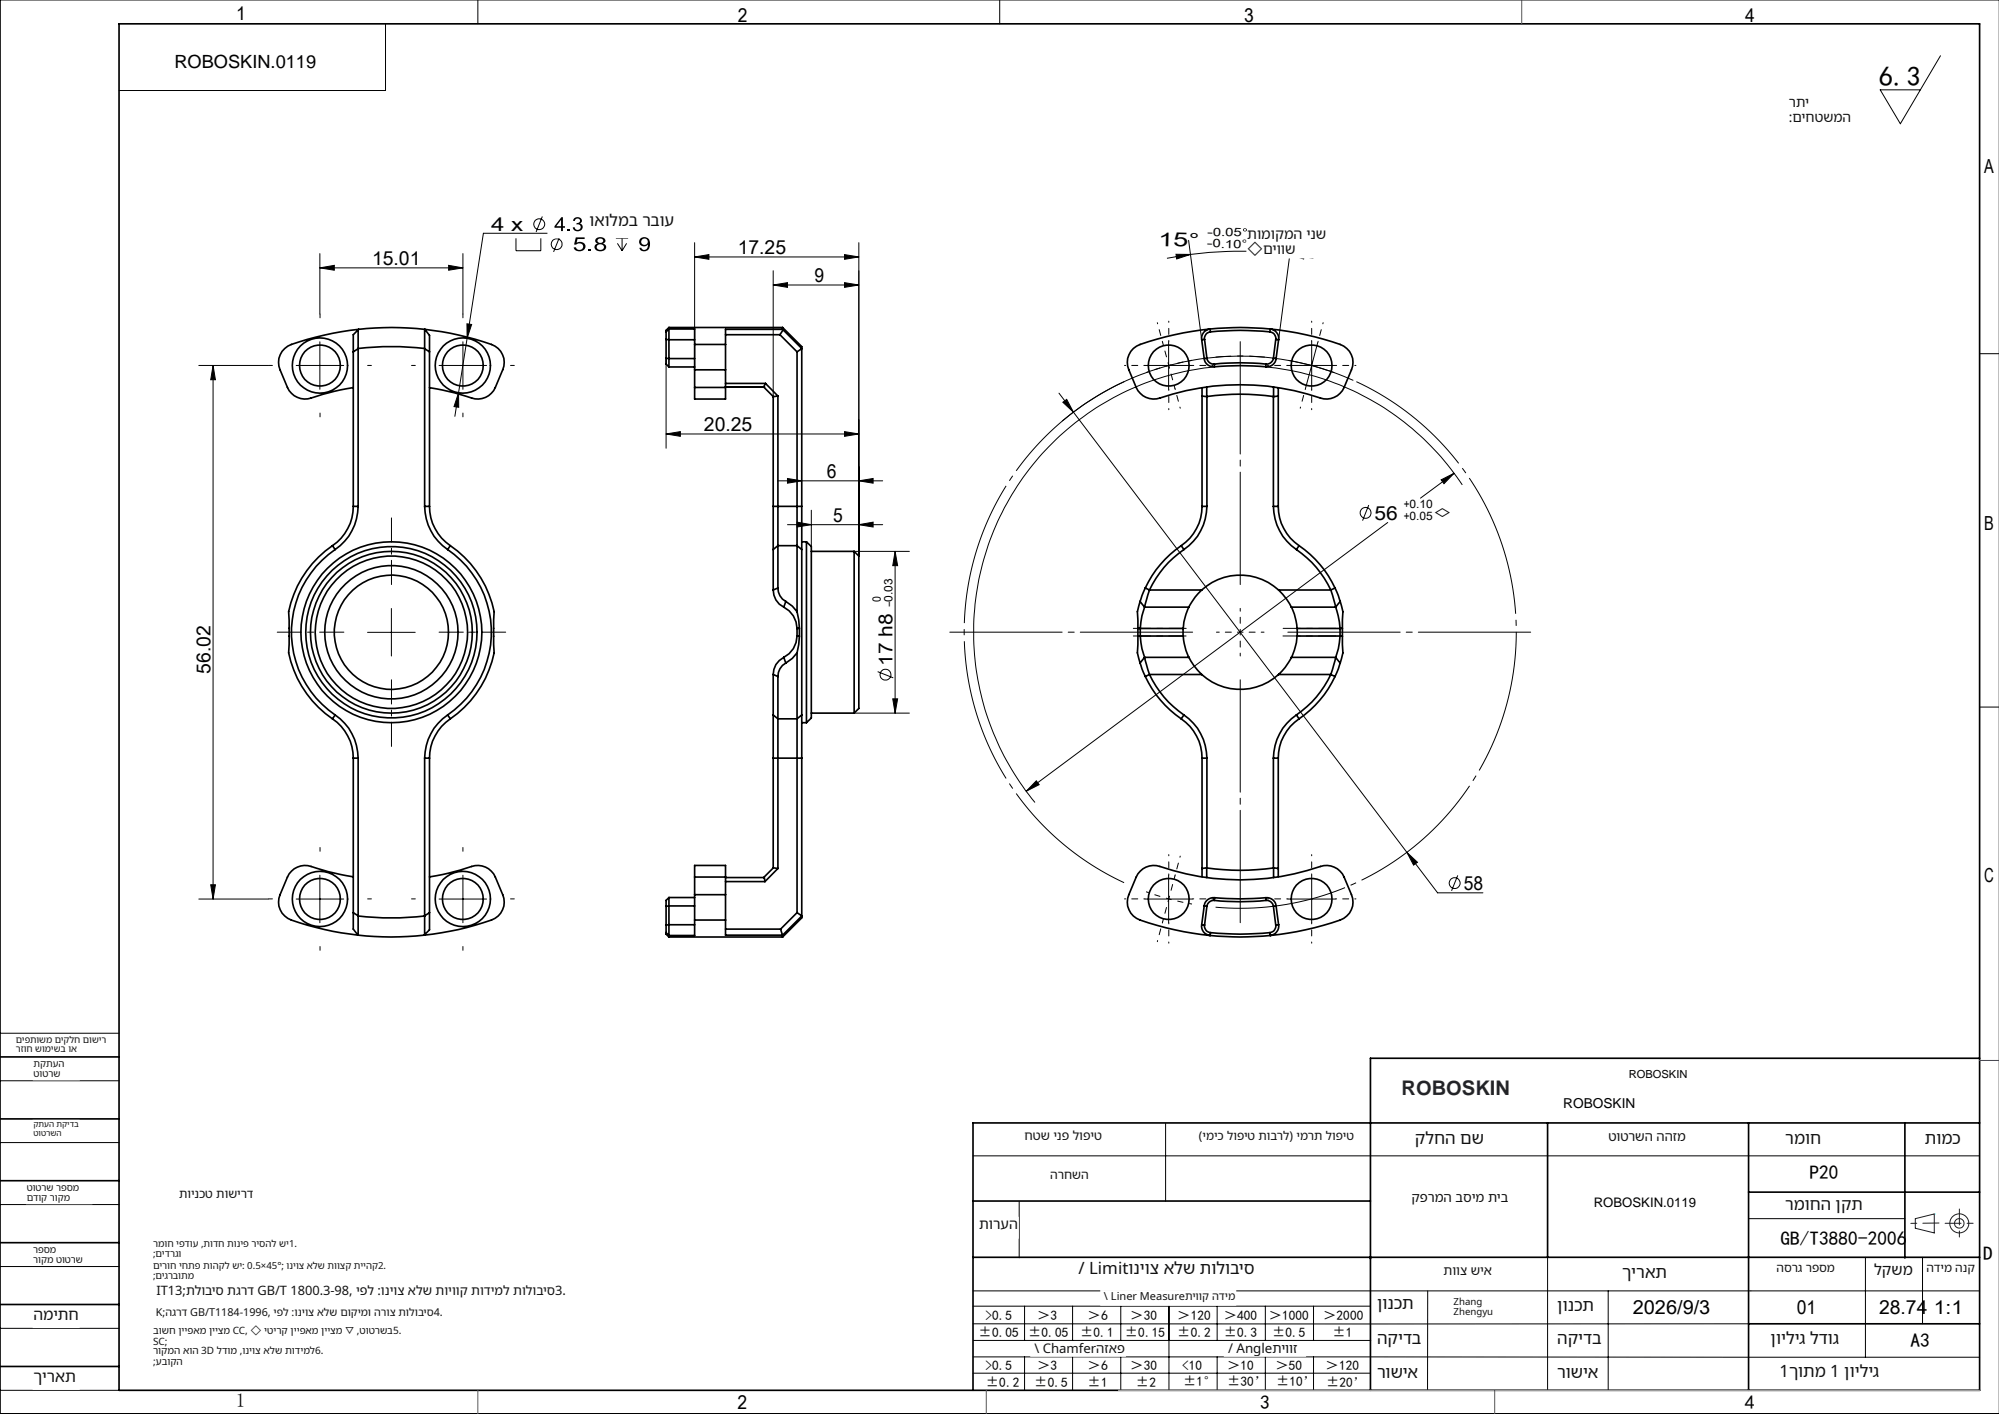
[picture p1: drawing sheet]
<svg xmlns="http://www.w3.org/2000/svg" width="420mm" height="297mm" viewBox="0 0 420 297" stroke-linecap="round" stroke-linejoin="round" font-family="sans-serif">
<g fill="none" stroke="#000" stroke-width=".21">
<path d="M100.4 0v5M210 0v5M420 0h-419.9v297h419.9M81 5v14h-56M407.7 11.7l-8.4 14.3-4.3-7.1h8.5M67.2 56.3l3-.6v1.1zM67.2 53.3v12.7M67.2 56.3h30.1M94.3 55.7l3 .6-3 .5zM97.3 53.3v12.7M108.4 50.1v2.6h5.2v-2.6M113.9 45.5l-1.3 3.2"/>
<path d="M117.6 49.7l-1.3 3.2M129.4 50.1h2.6M129.7 51.1l1 1.6M130.7 50.1v2.6M131.7 51.1l-1 1.6M141.6 49h-40l-3.5 22M145.9 54l3-.5v1zM145.9 51v26.7M145.9 54h34.5M162.5 59.9l3-.5v1zM162.5 56.9v26.4M162.5 59.9h17.9"/>
<path d="M177.4 59.4l3 .5-3 .5zM177.4 53.5l3 .5-3 .5zM180.4 51v65.8M247.1 53.4h3l-2.9 1zM249.7 50.5l2.8 20.9M250.1 53.4a81.7 81.7 0 0 1 20.9 0M250.1 53.4l-4.9 .9M271 53.4h3l-.1 1zM271 53.4l4.9 .9M271.4 50.5l-2.8 20.9M41.8 76.8h14.6M44.8 76.8v112"/>
<path d="M44.8 76.8l.5 3h-1zM62.2 76.8h10M67.2 71.8v10M92.3 76.8h9.9M97.3 71.8v10M98.1 68l1 .2-1 2.8zM98.1 71l-1.8 11.5M139.9 75.2v19M240.6 76.8h9.9M245.5 71.8v10M255.2 77a56 56 0 0 0-37.7 91.6M266 77a56.2 56.2 0 0 1 41.2 24.8"/>
<path d="M270.6 76.8h10M270.7 75.7l4.9 1.1M275.6 71.8v10M275.6 76.8l-1.3 4.8M275.6 76.8l4.8 1.5M276.9 72l-1.3 4.8M284.3 79.9a58 58 0 0 0-61.1 8.5M415.9 74.3h4.1M96.3 82.5l.1 3-1-.1zM96.3 82.5l-.7 5M139.9 91.2l3-.5v.9zM139.9 91.2h40.5"/>
<path d="M177.4 90.7l3 .5-3 .4zM222.5 82.6l3 4M223.3 84.5l.8-.6 1.4 2.7zM225.5 86.6l70.1 92.4M305.5 99.4l-7 5.2M163.4 101h22.1M165.5 100.5l3 .5-3 .5zM165.5 110.2h20M167.5 109.7l3 .5-3 .5zM170.5 107.2v7.6M179.5 115.8h11.6M180.4 101l3-.5v1z"/>
<path d="M180.4 110.2l3-.5v1zM188.1 115.8l.5 3h-1zM188.1 115.8v34M287.6 106.1l-1.3 3.3M291.6 109.7l-76 56.5M302.8 100.8l2.7-1.4-2.1 2.2zM77.2 132.8h10M82.2 127.8v10M179.5 149.8h11.6M184.4 141.1l3.3 1.3M187.6 146.8h1l-.5 3zM415.9 148.5h4.1"/>
<path d="M217.7 164l.6 .8-2.7 1.4zM295.6 179l2.2 2.1-.8 .6zM295.6 179l6.4 8.5h9.6M41.8 188.8h14.6M44.3 185.8h1l-.5 3zM62.2 188.8h10M67.2 183.8v10M92.3 188.8h9.9M97.3 183.8v10M240.6 188.8h9.9M245.5 183.8v10M270.6 188.8h10"/>
<path d="M275.6 183.8v10M306.3 183.9l-1.3 3.2M0 217h25M0 227h25M0 240h25M244.9 236v16.3M0 253h25M204.4 242.8h211.5M214.1 252.4v11.8M367.4 256h32.8M0 266h25M0 279h25"/>
<path d="M204.4 271.1h211.5M204.4 278.1h163M204.4 274.4h83.5M215.3 274.4v7.1M225.4 274.4v7.1M235.5 274.4v7.1M245.6 274.4v17.6M255.7 274.4v7.1M265.9 274.4v7.1M276 274.4v7.1M300 271.1l-.1 21M325.2 264.1v27.9"/>
<path d="M337.9 271.1v20.9M391.9 264.1v21M403.9 264.1v14M0 292h25M204.4 285l211.5 .1M204.4 288.4h83.5M204.5 281.5h83.5M215.3 285v7M225.4 285v7M235.5 285v7M255.7 285v7M265.9 285v7"/>
<path d="M276 285v7M287.9 292h128"/>
<circle cx="113.3" cy="47.1" r="1.14"/>
<circle cx="117" cy="51.3" r="1.14"/>
<circle cx="286.9" cy="107.7" r="1.15"/>
<circle cx="186" cy="141.7" r="1.15"/>
<circle cx="305.6" cy="185.5" r="1.14"/>
</g>
<path d="M245.6 76.8l-4.8 1.5M245.6 76.8l4.8-1.1M245.6 188.8l4.8 1.1M245.6 188.8l-4.8-1.5" fill="none" stroke="#000" stroke-width=".21" stroke-dasharray="30.5 1.3 1.3 1.3" stroke-dashoffset="29.9" stroke-linecap="butt"/>
<path d="M265.8 75a58 58 0 0 0-10.4 0" fill="none" stroke="#000" stroke-width=".21" stroke-dasharray="30.5 1.3 1.3 1.3" stroke-dashoffset="27.2" stroke-linecap="butt"/>
<path d="M236.2 80.2a58 58 0 0 0-33.6 52.6 58 58 0 0 0 33.6 52.6" fill="none" stroke="#000" stroke-width=".21" stroke-dasharray="30.5 1.3 1.3 1.3" stroke-dashoffset=".8" stroke-linecap="butt"/>
<path d="M255.4 190.6a58 58 0 0 0 61.2-42.8 58 58 0 0 0-31.6-67.6" fill="none" stroke="#000" stroke-width=".21" stroke-dasharray="30.5 1.3 1.3 1.3" stroke-dashoffset="2.7" stroke-linecap="butt"/>
<g fill="none" stroke="#191924" stroke-width=".21">
<path d="M402.4 256l4-1v4l-4-1z"/>
<circle cx="411.7" cy="257" r="1"/>
<circle cx="411.7" cy="257" r="2"/>
</g>
<path d="M249.2 133.6h-11.1M249.2 132h-11.1M280.7 133.6h-11.1M280.7 132h-11.1" fill="none" stroke="#000" stroke-width=".21" stroke-dasharray="30.5 1.3 1.3 1.3" stroke-dashoffset="26.8"/>
<g fill="none" stroke="#000" stroke-width=".21" stroke-dasharray="30.5 1.3 1.3 1.3" stroke-dashoffset="30.2">
<path d="M240.6 76.8h-4.3M244.3 71.9l-1.1-4.1M245.6 71.8v-4.3M250.6 76.8h4.3M270.6 76.8h-4.3M275.6 71.8v-4.3M276.9 71.9l1.1-4.1M280.6 76.8h4.3M245.6 81.8v4.3M246.9 81.6l1.1 4.1M274.3 81.6l-1.1 4.1M275.6 81.8v4.3"/>
<path d="M240.6 188.8h-4.3M244.3 193.6l-1.1 4.2M245.6 183.8v-4.3M245.6 193.8v4.3M246.9 184l1.1-4.2M250.6 188.8h4.3M270.6 188.8h-4.3M275.6 183.8v-4.3M275.6 193.8v4.3M280.6 188.8h4.3"/>
</g>
<path d="M245.6 76.8l-1.3-4.9M245.6 76.8l1.3 4.8M260.6 132.8v-5M260.6 132.8h-5M260.6 132.8v5M260.6 132.8h5M245.6 188.8l-1.3 4.8M245.6 188.8l1.3-4.8" fill="none" stroke="#000" stroke-width=".21" stroke-dasharray="30.5 1.3 1.3 1.3" stroke-dashoffset="29.9"/>
<path d="M250.6 132.8h-51M260.6 122.8v-51M270.6 132.8h51M260.6 142.8v51" fill="none" stroke="#000" stroke-width=".21" stroke-dasharray="30.5 1.3 1.3 1.3" stroke-dashoffset="6.9"/>
<g fill="none" stroke="#000" stroke-width=".21" stroke-dasharray="30.5 1.3 1.3 1.3">
<path d="M57.2 76.8h-.8M67.2 66.8v-.8M77.2 76.8h.8M87.3 76.8h-.8M97.3 66.8v-.8M107.3 76.8h.8M67.2 86.8v.8M97.3 86.8v.8M67.2 178.8v-.8M97.3 178.8v-.8M57.2 188.8h-.8M67.2 198.8v.8"/>
<path d="M77.2 188.8h.8M87.3 188.8h-.8M97.3 198.8v.8M107.3 188.8h.8"/>
</g>
<path d="M72.3 132.8h-14M82.3 122.8v-14M92.3 132.8h14M82.3 142.8v14" fill="none" stroke="#000" stroke-width=".21" stroke-dasharray="30.5 1.3 1.3 1.3" stroke-dashoffset="25.4"/>
<g fill="none" stroke="#000" stroke-width=".35">
<path d="M25 5h390.9v287h-390.9zM74.2 73.9l1-.7a63.1 63.1 0 0 1 14 0l1 .7M75.2 69.3v37.1M75.4 69.2a62.1 62.1 0 0 1 13.8 0M75.4 69.2a60.5 60.5 0 0 0-14.9 3.5 4 4 0 0 0-1.7 5l1.6 3.7a4.1 4.1 0 0 0 5 2.2 50.8 50.8 0 0 1 8.8-2.2M75.4 69.2l-1.2 1.1v36.1M89.2 69.2h.1M89.2 69.2v37.2M89.3 69.2a59.5 59.5 0 0 1 14.7 3.5 4 4 0 0 1 1.6 5l-1.5 3.7a4 4 0 0 1-5 2.2 58.3 58.3 0 0 0-8.9-2.2M89.3 69.2l.9 1.2v36M139.9 69.7v1.6M139.9 75.2v1.3l.6 .6"/>
<path d="M139.9 71.3l.6 .1M139.9 71.3v3.9M139.9 75.2l.6 .1M140.5 68.8v.3M140.5 69.1h5.4v3.3M140.5 69.1v2.3M140.5 75.3v1.8M140.5 68.8l-.6 .6v.3M140.5 68.8h23.9M140.5 77.1h5.4M140.5 69.1l-.6 .6M140.5 71.4h5.4"/>
<path d="M140.5 71.4v3.9M140.5 75.3h5.4M145.9 72.4v5.3M145.9 72.4h6.5M145.9 77.7h6.5M145.9 77.7v3.7M152.4 72.4v5.3M152.4 77.7v3.7M152.4 70.3h11.5M163.9 70.3l3.6 3.6M164.4 68.8v.4M164.4 69.2h-12v3.2"/>
<path d="M164.4 68.8l4.1 4v.3M164.4 69.2l4.1 4M164.5 69.3l-.6 1M167.5 73.9v40.7M168.5 73.2v33.2M168.5 73.2l-1 .7M252.5 71.4l.5 3.9M253 75.3a1.94 1.94 0 0 0 2.2 1.7M253.1 71.3l-.6 .1M253.1 71.3l.5 3.9M253.6 75.2a1.46 1.46 0 0 0 1.5 1.3M253.6 75.2l-.6 .1"/>
<path d="M254.2 69.1a1.95 1.95 0 0 0-1.7 2.3M254.2 69.1a63 63 0 0 1 12.7 0M254.2 69.1a60.6 60.6 0 0 0-15.4 3.6 4 4 0 0 0-1.6 5l1.5 3.7a4 4 0 0 0 5 2.2 53 53 0 0 1 34.4 .2 4.1 4.1 0 0 0 4.3-2.4l1.6-3.7a4 4 0 0 0-2.4-5.3 65.8 65.8 0 0 0-14.7-3.3M254.2 69.1l.1 .6M254.3 69.7a1.4 1.4 0 0 0-1.2 1.6M254.3 69.7a61.6 61.6 0 0 1 12.5 0M255.1 76.5a52.4 52.4 0 0 1 10.9 0M255.1 76.5l.1 .5M255.2 77a59.1 59.1 0 0 1 10.8 0M266 76.5v.5M266.8 69.7a1.4 1.4 0 0 1 1.2 1.6M266.9 69.1a2.01 2.01 0 0 1 1.7 2.3"/>
<path d="M266.9 69.1l-.1 .6M267.5 75.2a1.46 1.46 0 0 1-1.5 1.3M267.5 75.2l.6 .1M268 71.3l-.5 3.9M268 71.3l.6 .1M268.1 75.3a1.94 1.94 0 0 1-2.1 1.7M268.6 71.4l-.5 3.9M145.9 81.4v2.4h6.5v-2.4M145.9 81.4h6.5M152.4 81.3h8.1M152.4 80.5h8.4M160.4 81.3h.1"/>
<path d="M160.4 81.3l2.1 2M160.8 80.5l2.6 2.7M160.8 80.5l-.4 .8M162.5 83.3v23.1M163.4 83.2v31.4M163.4 83.2l-.9 .1M252.6 81.5v24.9M252.6 83.2l.9 .1M253.5 81.3v2M253.6 83.3a49.6 49.6 0 0 1 13.9 0M253.6 83.3h-.1M253.6 83.3v23.1"/>
<path d="M267.5 83.3h.1M267.6 81.3l-.1 25.1M268.6 83.2l-1 .1M268.6 81.5v24.9M69.9 114.6a22.3 22.3 0 0 0-9.3 13.9l.1 1.7-.1 6.9a22.3 22.3 0 0 0 9.3 13.9M69.9 114.6l.5 .8M70.4 115.4a21 21 0 0 0 0 34.8M74.2 106.4a10 10 0 0 1-4.3 8.2M74.2 106.4h1M75.2 106.4a11.1 11.1 0 0 1-4.8 9M89.2 106.4a11.1 11.1 0 0 0 4.9 9M89.2 106.4h1"/>
<path d="M90.2 106.4a10 10 0 0 0 4.4 8.2M94.1 115.4a21 21 0 0 1 0 34.8M94.6 114.6a22.3 22.3 0 0 1 9.2 13.9l-.1 1.7 .1 6.9a22.3 22.3 0 0 1-9.2 13.9M94.6 114.6l-.5 .8M162.5 115.4v8.5M162.5 106.4v9M162.5 106.4h6M163.4 114.6v8.9M163.4 114.6h4.1M163.4 114.6l-.9 .8M167.5 114.6v13.9M167.5 114.6l1 .8"/>
<path d="M168.5 115.4v34.8M168.5 106.4v9M168.5 113.8h.9M169.4 113.8v38M169.4 113.8l1.1 1v36l-1.1 1M170.5 115.8h9M179.5 115.8v34M179.5 115.8l.9 1v32l-.9 1M248.2 114.6a22.3 22.3 0 0 0-7.6 8.9M248.2 114.6l.5 .8M248.7 115.4a21.1 21.1 0 0 0-7.2 8.5M252.6 106.4a10 10 0 0 1-4.4 8.2"/>
<path d="M252.6 106.4h1M253.6 106.4a11.1 11.1 0 0 1-4.9 9M267.5 106.4a11.1 11.1 0 0 0 4.9 9M267.5 106.4h1.1M268.6 106.4a10 10 0 0 0 4.3 8.2M272.4 115.4a21.1 21.1 0 0 1 7.2 8.5M272.9 114.6a22.3 22.3 0 0 1 7.6 8.9M272.9 114.6l-.5 .8M162.5 123.9a3.9 3.9 0 0 0 2.2 3.6M163.4 123.5a3.2 3.2 0 0 0 1.7 2.8M163.4 123.5l-.9 .4M164.7 127.5a5.1 5.1 0 0 1 2.8 4.5"/>
<path d="M164.7 138.1l.4 1.2M164.7 138.1a3.9 3.9 0 0 0-2.2 3.6M165.1 126.3l1.4 1 1 1.2M165.1 126.3l-.4 1.2M165.1 139.3a3.2 3.2 0 0 0-1.7 2.8M167.5 128.5l.3 1.7 .2 1.8M167.5 137.1v13.9M167.5 137.1l-1 1.2-1.4 1M167.5 133.6a5.1 5.1 0 0 1-2.8 4.5M167.5 132v1.6M167.5 133.6h.5M168 133.6l-.2 1.8-.3 1.7"/>
<path d="M168 132v1.6M168 132h-.5M239.1 133.6l-.1 3.5 .5 2.2M239.1 132v1.6M239.1 132h.5M239.5 126.3l1 1.2M239.5 139.3l1.1 2.8M239.5 126.3l-.5 2.2 .1 3.5M239.6 133.6a13.8 13.8 0 0 0 .9 4.5M239.6 132v1.6M239.6 132h9M239.6 133.6h9"/>
<path d="M239.6 133.6h-.5M240.5 138.1l-1 1.2M240.5 138.1l1 3.6M240.5 127.5a13.8 13.8 0 0 0-.9 4.5M240.5 127.5h9.3M240.5 138.1h9.3M240.6 123.5l-1.1 2.8M240.6 123.5l.9 .4M241.5 123.9l-1 3.6M241.5 123.9h11M248.6 133.6l.6 3 .6 1.5M248.6 132v1.6"/>
<path d="M249.8 138.1a12.5 12.5 0 0 0 2.7 3.6M249.8 127.5l-.2 .4a13.1 13.1 0 0 0-1 4.1M252.5 123.9a12.3 12.3 0 0 0-2.7 3.6M252.5 123.9a12 12 0 0 1 16.1 0M268.6 123.9a12.5 12.5 0 0 1 2.7 3.6M268.6 123.9h11M271.3 138.1l-.3 .5a11.7 11.7 0 0 1-2.4 3.1M271.3 127.5l.7 1.5 .5 3M271.3 127.5h9.3M271.3 138.1h9.3M272.5 133.6a12 12 0 0 1-1.2 4.5M272.5 132v1.6"/>
<path d="M272.5 132h9.1M272.5 133.6h9.1M279.6 123.9l1 3.6M280.5 123.5l1.1 2.8M280.5 123.5l-.9 .4M280.6 138.1l-1 3.6M280.6 138.1l1 1.2M280.6 127.5l.6 1.9 .4 2.6M281.6 133.6a13.8 13.8 0 0 1-1 4.5M281.6 132v1.6M281.6 133.6h.4M281.6 126.3l-1 1.2"/>
<path d="M281.6 139.3l-1.1 2.8M281.6 126.3l.6 2.2-.2 3.5M282 133.6l.2 3.5-.6 2.2M282 132v1.6M282 132h-.4M69.9 151a10 10 0 0 1 4.3 8.2M70.4 150.2a11.1 11.1 0 0 1 4.8 9M70.4 150.2l-.5 .8M74.2 159.2v36l1 1.2M74.2 159.2h1M75.2 159.2v37.2M89.2 159.2v37.1"/>
<path d="M89.2 159.2h1M90.2 159.2v36.1l-1.1 1.1M94.1 150.2a11.1 11.1 0 0 0-4.9 9M94.1 150.2l.5 .8M94.6 151a10 10 0 0 0-4.4 8.2M162.5 141.7v8.5M162.5 150.2v9M162.5 159.2h6M162.5 141.7l.9 .4M162.5 150.2l.9 .8M162.5 159.2v23.1l-2.1 2M163.4 142.1v8.9"/>
<path d="M163.4 151v31.4M163.4 151h4.1M167.5 151v40.7M168.5 150.2v9M168.5 151.8h.9M168.5 150.2l-1 .8M168.5 159.2v33.2l-4.1 4M170.5 149.8h9M240.6 142.1a22.3 22.3 0 0 0 7.6 8.9M241.5 141.7a21.1 21.1 0 0 0 7.2 8.5M241.5 141.7l-.9 .4M241.5 141.7h11"/>
<path d="M248.2 151a10 10 0 0 1 4.4 8.2M248.7 150.2a11.1 11.1 0 0 1 4.9 9M248.7 150.2l-.5 .8M252.5 141.7a12 12 0 0 0 16.1 0M252.6 159.2h1M252.6 159.2v24.9M253.6 159.2v23.1M267.5 159.2h1.1M267.5 159.2l.1 25.1M268.6 159.2v24.9M268.6 141.7h11M272.4 150.2a11.1 11.1 0 0 0-4.9 9"/>
<path d="M272.4 150.2l.5 .8M272.9 151a10 10 0 0 0-4.3 8.2M279.6 141.7a21.1 21.1 0 0 1-7.2 8.5M279.6 141.7l.9 .4M280.5 142.1a22.3 22.3 0 0 1-7.6 8.9M74.2 184.2a66.5 66.5 0 0 1-9.5-2.4 4.1 4.1 0 0 0-4.3 2.4l-1.6 3.7a4 4 0 0 0 2.4 5.3 65 65 0 0 0 14 3.2M74.2 191.7l1 .7M75.2 196.4h.1M75.2 192.4a63.1 63.1 0 0 0 14 0M75.2 196.4a62.1 62.1 0 0 0 13.9 0M90.2 184.2a57.9 57.9 0 0 0 9.6-2.4 4 4 0 0 1 4.3 2.4l1.5 3.7a4 4 0 0 1-2.3 5.3 61 61 0 0 1-14.2 3.2M90.2 191.7l-1 .7"/>
<path d="M139.9 194.3v1.6M139.9 195.9v.3l.6 .6M139.9 195.9l.6 .6M139.9 190.4v3.9M140.5 196.5v.3M140.5 194.2v2.3M140.5 188.5l-.6 .6v1.3M140.5 188.5v1.8M140.5 196.8h23.9M140.5 188.5h5.4M140.5 194.2l-.6 .1M140.5 194.2h5.4"/>
<path d="M140.5 190.3l-.6 .1M140.5 190.3v3.9M140.5 190.3h5.4M145.9 187.9v5.3M145.9 184.2v-2.4h6.5v2.4M145.9 193.2v3.3h-5.4M145.9 187.9h6.5M145.9 193.2h6.5M145.9 184.2v3.7M145.9 184.2h6.5M152.4 187.9v5.3M152.4 193.2v3.2h12"/>
<path d="M152.4 184.2v3.7M152.4 184.3h8.2l.1 .9M152.4 195.2h11.6M152.4 185.2h8.3M162.5 182.3l.9 .1M163.4 182.4l-2.7 2.8M164 195.2l.4 1.2M164.4 196.4v.4M167.5 191.7l-3.5 3.5M167.5 191.7l1 .7M168.5 192.6v.2l-4.1 4M252.5 194.2a1.95 1.95 0 0 0 1.7 2.3"/>
<path d="M252.5 194.2l.6 .1M253 190.3l-.5 3.9M253 190.3l.6 .1M253.1 194.3a1.4 1.4 0 0 0 1.2 1.6M253.5 182.3v2M253.5 182.3l-.9 .1M253.5 182.3h.1M253.6 182.3a48.2 48.2 0 0 0 14 0l1 .1M253.6 190.4l-.5 3.9M254.2 196.5a63 63 0 0 0 12.7 0M254.2 196.5a60.6 60.6 0 0 1-15.4-3.6 4 4 0 0 1-1.6-5l1.5-3.7a4 4 0 0 1 5-2.2 52.4 52.4 0 0 0 34.4-.2 4.1 4.1 0 0 1 4.3 2.4l1.6 3.7a4 4 0 0 1-2.4 5.3 65.8 65.8 0 0 1-14.7 3.3M254.3 195.9a61.6 61.6 0 0 0 12.5 0"/>
<path d="M254.3 195.9l-.1 .6M255.1 189.1a1.46 1.46 0 0 0-1.5 1.3M255.1 189.1a52.4 52.4 0 0 0 10.9 0M255.2 188.6a1.94 1.94 0 0 0-2.2 1.7M255.2 188.6a59.1 59.1 0 0 0 10.8 0M255.2 188.6l-.1 .5M266 188.6a1.94 1.94 0 0 1 2.1 1.7M266 188.6v.5M266 189.1a1.46 1.46 0 0 1 1.5 1.3M266.8 195.9l.1 .6M267.5 190.4l.5 3.9M268 194.3a1.4 1.4 0 0 1-1.2 1.6"/>
<path d="M268.1 190.3l-.6 .1M268.1 190.3l.5 3.9M268.6 194.2a2.01 2.01 0 0 1-1.7 2.3M268.6 194.2l-.6 .1M0 222h25M0 235h25M325.2 235.9v28.2M367.4 235.9v56.1M400.2 235.9v28.3M415.9 235.9h-211.5v56.1M415.9 222.3h-128v69.7M0 248h25"/>
<path d="M204.4 252.3h83.5M367.4 250.4h48.5M0 261h25M0 274h25M204.4 264.1h211.5M367.4 278.1h48.5M0 287h25"/>
<circle cx="67.2" cy="76.8" r="4.3"/>
<circle cx="67.2" cy="76.8" r="5.8"/>
<circle cx="97.2" cy="76.8" r="4.3"/>
<circle cx="97.2" cy="76.8" r="5.8"/>
<circle cx="245.6" cy="76.8" r="4.3"/>
<circle cx="275.6" cy="76.8" r="4.3"/>
<circle cx="82.2" cy="132.8" r="18"/>
<circle cx="82.2" cy="132.8" r="12"/>
<circle cx="82.2" cy="132.8" r="17"/>
<circle cx="82.2" cy="132.8" r="14"/>
<circle cx="82.2" cy="132.8" r="19"/>
<circle cx="82.2" cy="132.8" r="16"/>
<circle cx="67.2" cy="188.8" r="4.3"/>
<circle cx="67.2" cy="188.8" r="5.8"/>
<circle cx="97.2" cy="188.8" r="4.3"/>
<circle cx="97.2" cy="188.8" r="5.8"/>
<circle cx="245.6" cy="188.8" r="4.3"/>
<circle cx="275.6" cy="188.8" r="4.3"/>
</g>
<path d="M407.4 256.9l-5.9 .1M408.7 256.9h6M411.7 253.9v6" fill="none" stroke="#191924" stroke-width=".21" stroke-dasharray="6.3 1.3 1.3 1.3" stroke-dashoffset="3"/>
<path d="M235 292h180.9" fill="none" stroke="#c0c0c0" stroke-width=".21"/>
<path d="M319.7 0v5M415.9 222.7h4.1M100.4 292v5M207.2 292v5M314 292v5" fill="none" stroke="#00f" stroke-width=".21"/>
<path d="M406.4 255h.1" fill="none" stroke="#0ff" stroke-width=".21"/>
<g fill="#000">
<path d="M94.3 55.7l3 .6-3 .5zM67.2 56.3l3-.6v1.1zM180.4 101l3-.5v1zM165.5 100.5l3 .5-3 .5zM180.4 110.2l3-.5v1zM167.5 109.7l3 .5-3 .5zM177.4 53.5l3 .5-3 .5zM145.9 54l3-.5v1zM177.4 90.7l3 .5-3 .4zM139.9 91.2l3-.5v.9z"/>
<path d="M177.4 59.4l3 .5-3 .5zM162.5 59.9l3-.5v1z"/>
<path d="M271 53.4h3l-.1 1zM247.1 53.4h3l-2.9 1z"/>
<path d="M44.8 76.8l.5 3h-1zM44.3 185.8h1l-.5 3z"/>
<path d="M96.3 82.5l-.9 2.9 1 .1zM98.1 68v3l1-2.8zM217.7 164l-2.1 2.2 2.7-1.4zM302.8 100.8l.6 .8 2.1-2.2zM223.3 84.5l2.2 2.1-1.4-2.7zM295.6 179l1.4 2.7 .8-.6z"/>
<path d="M187.6 146.8h1l-.5 3zM188.1 115.8l.5 3h-1z"/>
</g>
<g fill="#fff" stroke="#fff" stroke-width=".35">
<path d="M36.7 9.6h31v5.9h-31z"/>
<path d="M334.9 250.2h22.4v4.3h-22.4z"/>
<path d="M115.2 44.1h26.5v5.8h-26.5z"/>
<path d="M262 47.8h20.6v6.3h-20.6z"/>
<path d="M37.6 249.6h15.6v4.8h-15.6z"/>
<path d="M32.2 260.2h31.4v4.2h-31.4z"/>
<path d="M32.2 264.9h56v4.3h-56z"/>
<path d="M32.2 269.7h87.4v4.2h-87.4z"/>
<path d="M32.2 274.4h61.4v4.3h-61.4z"/>
<path d="M32.2 278.5h54v4.4h-54z"/>
<path d="M32.2 282.7h37v4.5h-37z"/>
<path d="M375.8 20.2h17.5v6h-17.5z"/>
<path d="M5.6 248.5h13.6v4.3h-13.6z"/>
<path d="M7 274.5h9.6v4.3h-9.6z"/>
<path d="M7 287.5h9.6v4.3h-9.6z"/>
<path d="M7 261.5h10.9v4.2h-10.9z"/>
<path d="M3.3 217.4h19.1v4.2h-19.1z"/>
<path d="M7 235.4h9.6v4.2h-9.6z"/>
<path d="M7.1 222.5h9.5v4.2h-9.5z"/>
<path d="M296.6 250.2h20.3v4.3h-20.3z"/>
<path d="M404.4 237.3h8.2v4.2h-8.2z"/>
<path d="M215.3 237.3h16.3v4.2h-16.3z"/>
<path d="M251.9 237.3h32.6v4.2h-32.6z"/>
<path d="M205.7 255.8h8.2v4.2h-8.2z"/>
<path d="M220.6 245.5h8.2v4.3h-8.2z"/>
<path d="M375.1 237.3h16.3v4.3h-16.3z"/>
<path d="M337.9 237.3h16.3v4.3h-16.3z"/>
<path d="M342.2 224.2h50.8v4.4h-50.8z"/>
<path d="M297.3 237.3h16.3v4.2h-16.3z"/>
<path d="M404.8 265.2h10.2v4.2h-10.2z"/>
<path d="M393.7 265.2h8.2v4.2h-8.2z"/>
<path d="M289.3 272h10.2v4.2h-10.2z"/>
<path d="M303.3 265.5h10.2v4.2h-10.2z"/>
<path d="M289.3 279.5h10.2v4.2h-10.2z"/>
<path d="M327.2 286.5h10.2v4.3h-10.2z"/>
<path d="M373 286.3h36.6v4.2h-36.6z"/>
<path d="M327.2 279.4h10.2v4.2h-10.2z"/>
<path d="M373.2 265.2h12.3v4.2h-12.3z"/>
<path d="M289.3 286.6h10.2v4.2h-10.2z"/>
<path d="M305.4 272.5h12.2v4.3h-12.2z"/>
<path d="M231.3 271.1h28.3v3h-28.3z"/>
<path d="M216.6 281.9h19.8v2.9h-19.8z"/>
<path d="M257.3 281.9h16.9v2.9h-16.9z"/>
<path d="M225.7 264.7h39.5v5.2h-39.5z"/>
<path d="M372 279.5h16.3v4.2h-16.3z"/>
<path d="M340.8 265.5h10.2v4.2h-10.2z"/>
<path d="M327.2 272.5h10.2v4.3h-10.2z"/>
<path d="M375.1 251.4h16.3v4.2h-16.3z"/>
<path d="M328.5 229.2h78.3v4.4h-78.3z"/>
<path d="M342.2 223.6h51.5v3.6h-51.5z"/>
</g>
<text font-size="5.8" x="394.8" y="18">6.3</text>
<text font-size="4.6" x="120.3" y="52.7">5.8</text>
<text font-size="4.5" x="134.1" y="52.7">9</text>
<text font-size="4.3" x="116.4" y="48.5">4.3</text>
<text font-size="4.2" fill="#1f2633" x="294.5" y="230">ROBOSKIN</text>
<g font-size="4.1">
<text x="49.6" y="4.3">1</text>
<text x="155.1" y="4.6">2</text>
<text x="261.4" y="4.6">3</text>
<text x="366.6" y="4.6">4</text>
<text x="416.9" y="36.3">A</text>
<text x="103.2" y="48.5">4 x</text>
<text x="155" y="53.4">17.25</text>
<text x="243.4" y="51.6" transform="rotate(2 243.4 51.6)">1 5 °</text>
<text x="78.2" y="55.7">15.01</text>
<text x="171.1" y="59.3">9</text>
<text x="147.9" y="90.6">20.25</text>
<text x="173.7" y="100.4">6</text>
<text x="175.1" y="109.6">5</text>
<text x="288.8" y="109.2">56</text>
<text x="301" y="109.2">◇</text>
<text x="416.9" y="111.3">B</text>
<text x="44.2" y="141.6" transform="rotate(-90 44.2 141.6)">56.02</text>
<text x="187.5" y="139.8" transform="rotate(-90 187.5 139.8)">17 h8</text>
<text x="416.9" y="185.3">C</text>
<text x="307.5" y="186.9">58</text>
<text x="380.2" y="247.7">P20</text>
<text x="374.1" y="261.4">GB/T3880-2006</text>
<text x="416.7" y="264.6">D</text>
<text x="343.1" y="276">2026/9/3</text>
<text x="377.5" y="276">01</text>
<text x="394.8" y="276">28.74</text>
<text x="406.3" y="276">1:1</text>
<text x="401.4" y="283">A3</text>
<text x="49.6" y="295.6">1</text>
<text x="154.9" y="296">2</text>
<text x="264.7" y="296">3</text>
<text x="366.6" y="296">4</text>
</g>
<text font-size="3.8" x="36.7" y="14.2">ROBOSKIN.0119</text>
<g font-size="3.5" fill="#111">
<text x="297.3" y="240.2">קלחה םש</text>
<text x="375.1" y="240.2">רמוח</text>
<text x="404.4" y="240.2">תומכ</text>
<text x="375.1" y="254.2">רמוחה ןקת</text>
<text x="226.6" y="267.6">/ Limitוניוצ אלש תולוביס</text>
<text x="340.8" y="268.4">ךיראת</text>
<text x="289.3" y="274.9">ןונכת</text>
<text x="327.2" y="275.4">ןונכת</text>
<text x="289.3" y="282.4">הקידב</text>
<text x="327.2" y="282.3">הקידב</text>
<text x="372" y="282.4">ןויליג לדוג</text>
<text x="289.3" y="289.5">רושיא</text>
<text x="327.2" y="289.4">רושיא</text>
<text x="373.9" y="289.2">1ךותמ 1 ןויליג</text>
</g>
<text font-size="3.4" fill="#111" x="123.9" y="47.5">ואולמב רבוע</text>
<g font-size="3.3" fill="#111">
<text x="7" y="277.2">המיתח</text>
<text x="7" y="290.3">ךיראת</text>
</g>
<text font-size="3.2" fill="#111" x="393.7" y="267.8">לקשמ</text>
<g font-size="3" fill="#111">
<text x="262" y="50.3">תומוקמה ינש</text>
<text x="262" y="53.4">◇םיווש</text>
<text x="205.7" y="258.2">תורעה</text>
</g>
<g font-size="2.9" fill="#111">
<text x="375.8" y="22.5">רתי</text>
<text x="375.8" y="25.6">:</text>
<text x="376.6" y="25.6">םיחטשמה</text>
</g>
<text font-size="2.9" x="328.5" y="232.7">ROBOSKIN</text>
<g font-size="2.8">
<text x="260.9" y="49.7">°</text>
<text x="334.9" y="253.6">ROBOSKIN.0119</text>
<text x="205.6" y="280.8">±0.05</text>
<text x="207" y="277.2">&gt;0.5</text>
<text x="216" y="280.8">±0.05</text>
<text x="217.9" y="277.2">＞3</text>
<text x="227" y="280.8">±0.1</text>
<text x="228.5" y="277.2">＞6</text>
<text x="236.3" y="280.8">±0.15</text>
<text x="237.5" y="277.2">＞30</text>
<text x="247.4" y="280.8">±0.2</text>
<text x="247.4" y="277.2">＞120</text>
<text x="257.1" y="280.8">±0.3</text>
<text x="257.1" y="277.2">＞400</text>
<text x="266.6" y="277.2">＞1000</text>
<text x="267.3" y="280.8">±0.5</text>
<text x="278" y="277.2">＞2000</text>
<text x="279.9" y="280.8">±1</text>
<text x="207" y="287.8">&gt;0.5</text>
<text x="217.9" y="287.8">＞3</text>
<text x="228.5" y="287.8">＞6</text>
<text x="237.5" y="287.8">＞30</text>
<text x="248.4" y="287.8">&lt;10</text>
<text x="257.8" y="287.8">＞10</text>
<text x="268" y="287.8">＞50</text>
<text x="278.5" y="287.8">＞120</text>
<text x="207.1" y="291.3">±0.2</text>
<text x="217.3" y="291.3">±0.5</text>
<text x="228.5" y="291.3">±1</text>
<text x="238.7" y="291.3">±2</text>
<text x="248.6" y="291.1">±1°</text>
<text x="257.8" y="291.1">±30’</text>
<text x="268.1" y="291.1">±10’</text>
<text x="278.6" y="291.2">±20’</text>
</g>
<g font-size="2.8" fill="#111">
<text x="337.9" y="239.6">טוטרשה ההזמ</text>
<text x="296.6" y="252.5">קפרמה בסימ תיב</text>
<text x="217.4" y="284.1">\ Chamferהזאפ</text>
<text x="258" y="284.2">/ Angleתיווז</text>
</g>
<g font-size="2.7" fill="#111">
<text x="303.3" y="267.7">תווצ שיא</text>
<text x="32.9" y="271.9">IT13;תלוביס תגרד GB/T 1800.3-98, יפל :וניוצ אלש תויווק תודימל תולוביס3.</text>
</g>
<g font-size="2.6" fill="#111">
<text x="215.3" y="239.5">חטש ינפ לופיט</text>
<text x="37.6" y="251.7">תוינכט תושירד</text>
<text x="220.6" y="247.6">הרחשה</text>
</g>
<g font-size="2.5" fill="#111">
<text x="251.9" y="239.4">)ימיכ לופיט תוברל( ימרת לופיט</text>
<text x="373.2" y="267.3">הסרג רפסמ</text>
<text x="404.8" y="267.3">הדימ הנק</text>
</g>
<g font-size="2.4">
<text x="253.5" y="51.9" transform="rotate(2 253.5 51.9)">-0.10°</text>
<text x="253.6" y="49.5" transform="rotate(2 253.6 49.5)">-0.05</text>
<text x="294.9" y="106.7">+0.10</text>
<text x="294.9" y="109.2">+0.05</text>
<text x="185.1" y="126.4" transform="rotate(-90 185.1 126.4)">0</text>
<text x="187.5" y="127.6" transform="rotate(-90 187.5 127.6)">-0.03</text>
</g>
<text font-size="2.3" x="342.2" y="226.5">ROBOSKIN</text>
<g font-size="2.3" fill="#111">
<text x="231.9" y="273">\ Liner Measureתיווק הדימ</text>
<text x="32.8" y="276.3">K;הגרד GB/T1184-1996, יפל :וניוצ אלש םוקימו הרוצ תולוביס4.</text>
</g>
<g font-size="2.1" fill="#111">
<text x="32.2" y="280.2">בושח ןייפאמ ןייצמ CC, ◇ יטירק ןייפאמ ןייצמ ▽ ,טוטרשב5.</text>
<text x="32.2" y="284.5">רוקמה אוה 3D לדומ ,וניוצ אלש תודימל6.</text>
<text x="32.2" y="282.4">SC;</text>
<text x="32.2" y="286.7">;</text>
<text x="32.7" y="286.7">עבוקה</text>
</g>
<g font-size="2" fill="#111">
<text x="3.3" y="219">םיפתושמ םיקלח םושיר</text>
<text x="3.3" y="221">רזוח שומישב וא</text>
<text x="7.1" y="224.2">תקתעה</text>
<text x="7.1" y="226.3">טוטרש</text>
<text x="5.6" y="250.2">טוטרש רפסמ</text>
<text x="5.6" y="252.3">םדוק רוקמ</text>
<text x="7" y="263.1">רפסמ</text>
<text x="32.2" y="261.8">רמוח יפדוע ,תודח תוניפ ריסהל שי1.</text>
<text x="32.2" y="264">;</text>
<text x="32.7" y="264">םידרגו</text>
<text x="7" y="265.3">רוקמ טוטרש</text>
<text x="32.2" y="266.6">םירוח יחתפ תוהקל שי: 0.5×45°; וניוצ אלש תווצק תייהק2.</text>
<text x="32.2" y="268.7">;</text>
<text x="32.7" y="268.7">םיגרבותמ</text>
<text x="305.4" y="274.2">Zhang</text>
<text x="305.4" y="276.3">Zhengyu</text>
</g>
<g font-size="1.7" fill="#111">
<text x="7" y="238.6">טוטרשה</text>
<text x="7" y="236.8">קתעה תקידב</text>
</g>
</svg>
